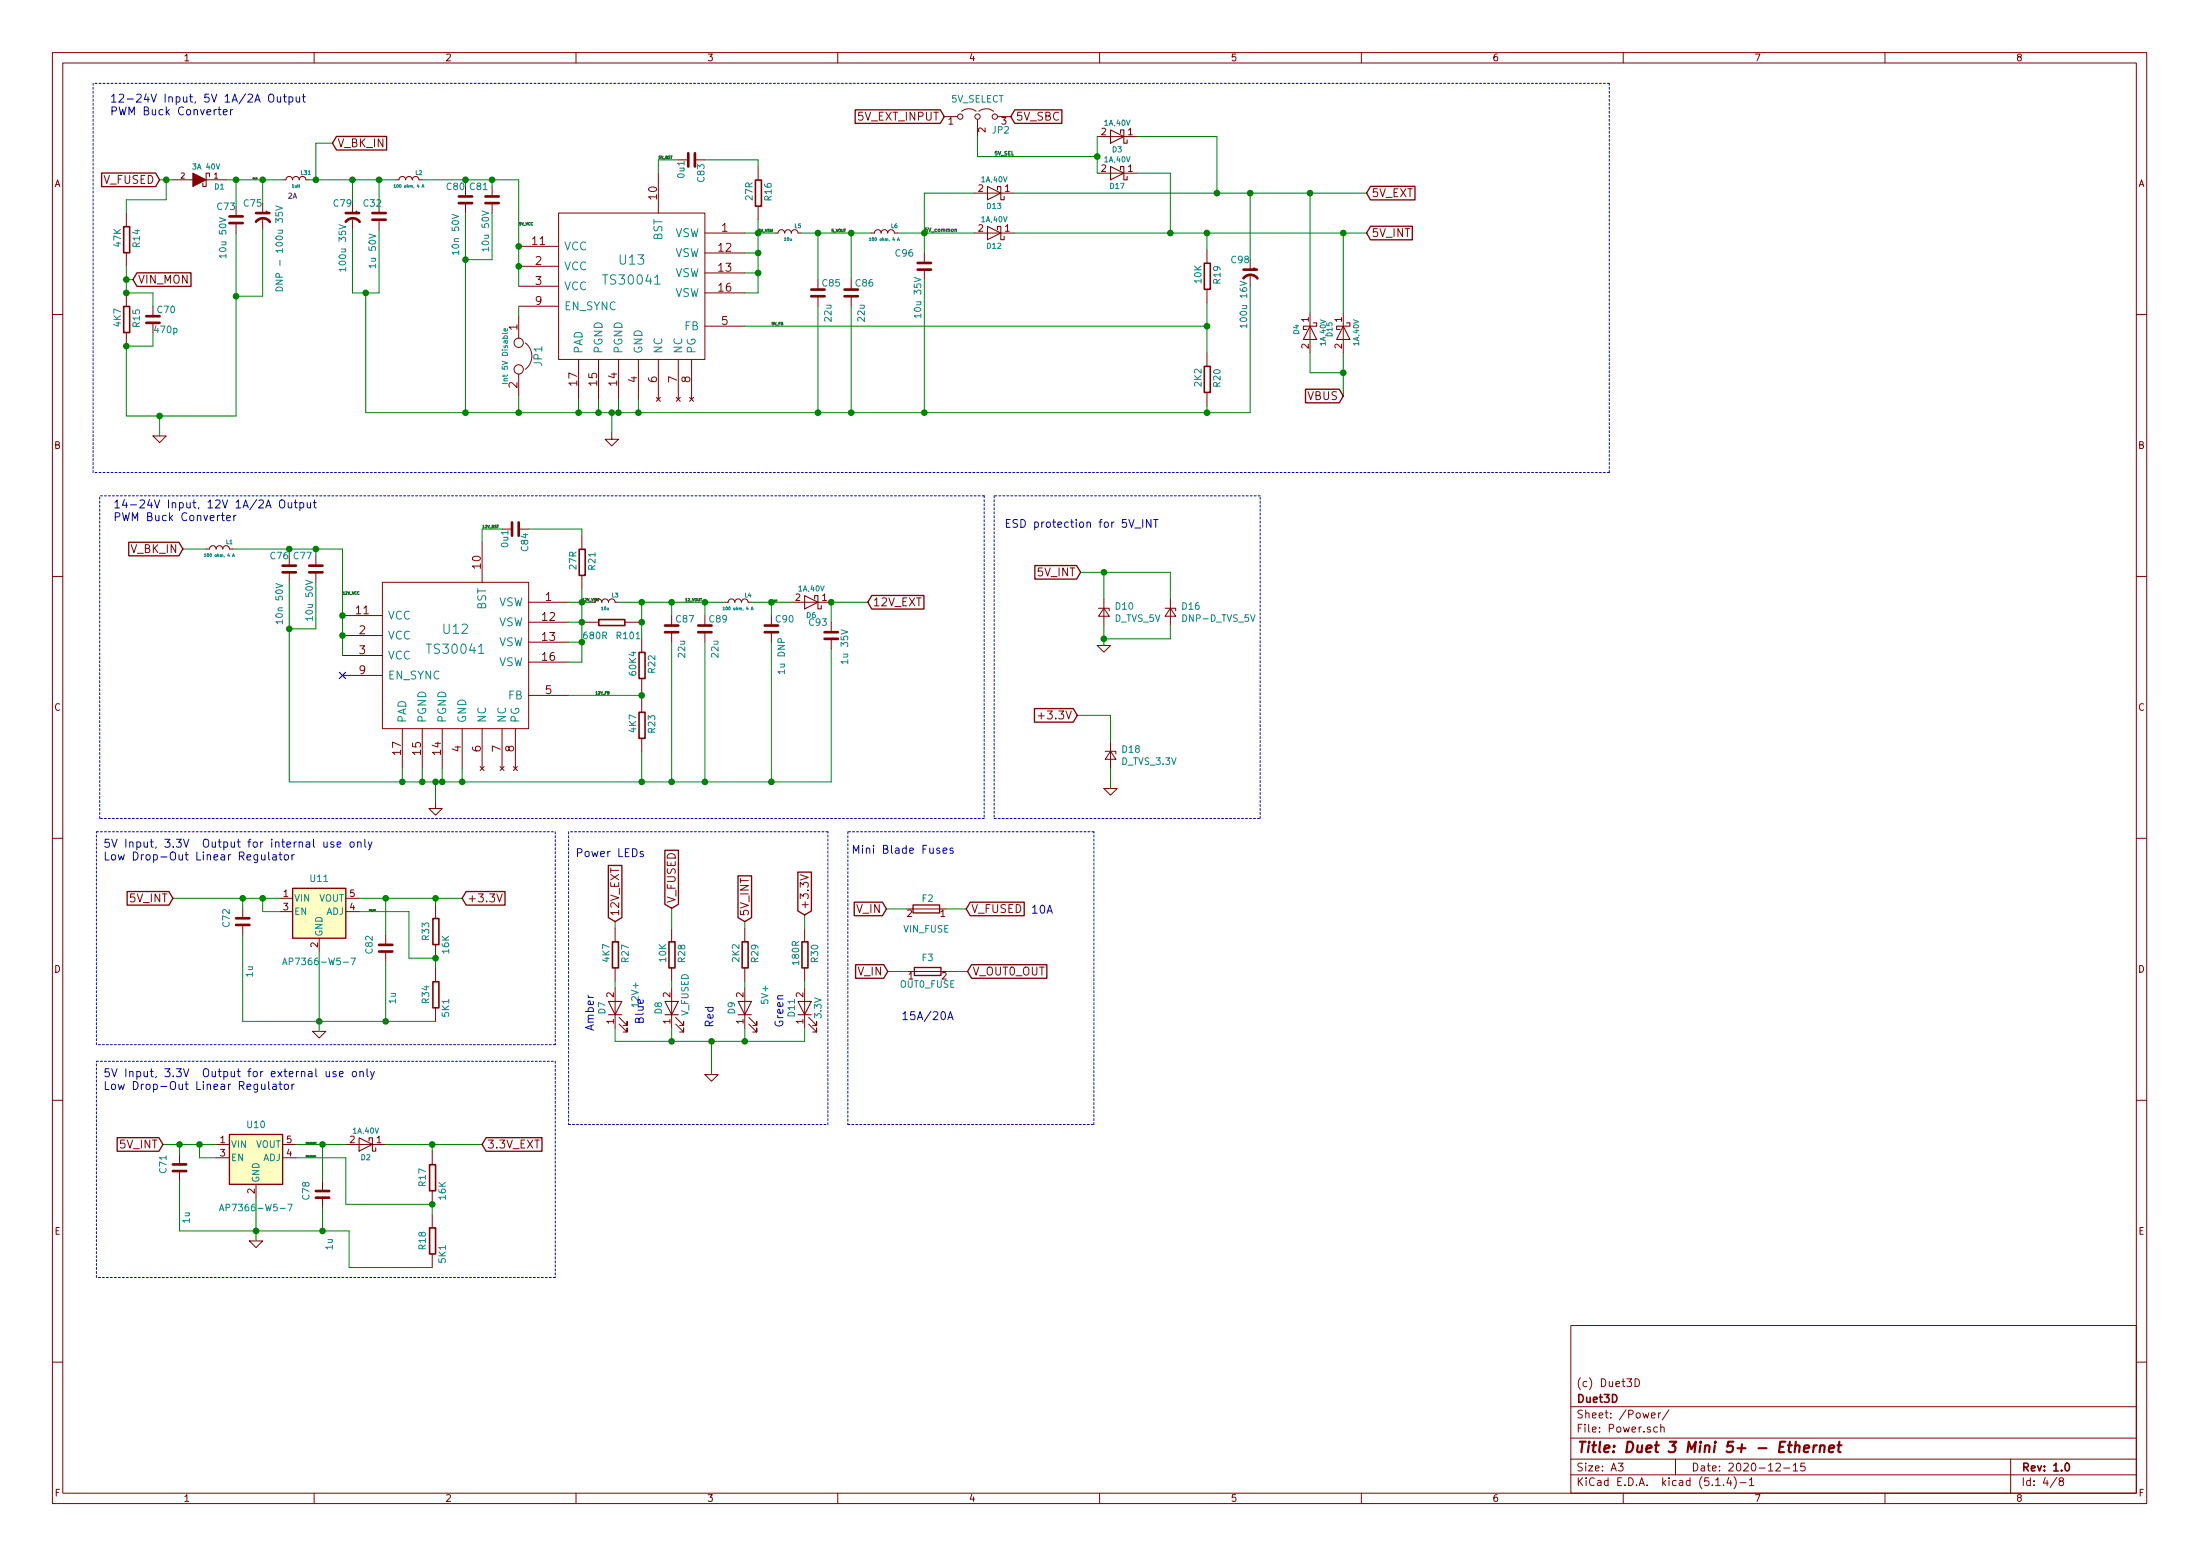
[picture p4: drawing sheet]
<svg xmlns="http://www.w3.org/2000/svg" width="420mm" height="297mm" viewBox="0 0 420 297" stroke-linecap="round" stroke-linejoin="round" font-family="sans-serif">
<g fill="none" stroke="#840000" stroke-width=".19">
<path d="M10 10h400v277h-400zM12 12h396v273.1h-396zM60 10v2M110 10v2M160 10v2M210 10v2M260 10v2M310 10v2M360 10v2M33 34.3h3.8M39.4 34.3h3.8M45.1 39.4v1.9"/>
<path d="M50.2 38.8v1.9M54 34.3h.6a.63 .63 0 0 1 .6-.6 .63 .63 0 0 1 .7 .6 .63 .63 0 0 1 .6-.6 .63 .63 0 0 1 .6 .6 .63 .63 0 0 1 .7-.6 .63 .63 0 0 1 .6 .6h.7M67.3 38.8v1.9M72.4 38.8v1.9M75.6 34.3h.6a.63 .63 0 0 1 .6-.6 .63 .63 0 0 1 .7 .6 .63 .63 0 0 1 .6-.6 .63 .63 0 0 1 .6 .6 .63 .63 0 0 1 .7-.6 .63 .63 0 0 1 .6 .6h.6M88.9 35.6v1.9M88.9 38.8v1.9M94 35.6v1.9M94 38.8v1.9M125.7 33.1v7.6M129.5 30.5h1.9M132.7 30.5h1.9"/>
<path d="M144.8 31.8v2.5M144.8 39.4v2.5M180.3 22.3h2.6M183.6 21.2a2.26 2.26 0 0 1 2.8 0M186.1 36.9h7.6M186.7 22.8v3.3M186.9 21.2a2.26 2.26 0 0 1 2.8 0M190.5 22.3h2.5M209.5 26.1h7.7M209.5 33.1h7.7M24.1 40.7v2.5M24.1 48.3v2.5"/>
<path d="M24.1 55.9v2.6M29.2 58.5v1.9M45.1 42.6v1.9M50.2 41.9v2M67.3 41.9v2M72.4 41.9v2M99.1 47h7.6M99.1 50.8h7.6M99.1 54.6h7.6M99.1 58.5h7.6M106.7 40.7h27.9v27.9h-27.9zM134.6 44.5h7.6"/>
<path d="M134.6 48.3h7.6M134.6 52.1h7.6M134.6 55.9h7.6M148 44.5h.6a.63 .63 0 0 1 .6-.6 .63 .63 0 0 1 .7 .6 .63 .63 0 0 1 .6-.6 .63 .63 0 0 1 .6 .6 .63 .63 0 0 1 .7-.6 .63 .63 0 0 1 .6 .6h.6M156.2 53.4v1.9M156.2 56.6v1.9M162.6 53.4v1.9M162.6 56.6v1.9M166.4 44.5h.6a.63 .63 0 0 1 .6-.6 .63 .63 0 0 1 .7 .6 .63 .63 0 0 1 .6-.6 .63 .63 0 0 1 .6 .6 .63 .63 0 0 1 .7-.6 .63 .63 0 0 1 .6 .6h.6M176.5 48.3v1.9M176.5 51.5v1.9M186.1 44.5h7.6"/>
<path d="M230.5 47.7v2.5M230.5 55.3v2.5M238.8 49.6v1.9M238.8 52.7v1.9M250.2 59.7v7.6M256.5 59.7v7.6M10 60h2M24.1 63.5v2.6M29.2 61.6v1.9M99.1 60.4v4.2M99.1 71.4v4.2M100.3 65.5a3.2 3.2 0 0 1 0 5"/>
<path d="M110.5 68.6v7.6M114.3 68.6v7.6M118.1 68.6v7.6M121.9 68.6v7.6M125.3 75.9l.8 .7M125.7 68.6v7.6M126.1 75.9l-.8 .7M129.2 75.9l.7 .7M129.5 68.6v7.6M129.9 75.9l-.7 .7M131.7 75.9l.8 .7M132.1 68.6v7.6"/>
<path d="M132.5 75.9l-.8 .7M134.6 62.3h7.6M230.5 67.3v2.6M230.5 75v2.5M408 60h2M29.2 83.2h2.5l-1.2 1.3zM116.8 82.6v1.3h1.3l-1.3 1.2-1.2-1.2h1.2M10 110h2M39.4 104.8h.6a.63 .63 0 0 1 .6-.6 .63 .63 0 0 1 .7 .6 .63 .63 0 0 1 .6-.6 .63 .63 0 0 1 .6 .6 .63 .63 0 0 1 .7-.6 .63 .63 0 0 1 .6 .6h.6M55.2 106.1v1.9M55.2 109.3v1.9M60.3 106.1v1.9"/>
<path d="M60.3 109.3v1.9M65.4 117.5h7.6M73 111.2h28v27.9h-28zM92.1 103.5v7.7M95.9 101h1.9M99.1 101h1.9M101 115h7.6M101 118.8h7.6M111.1 102.3v2.5M111.1 109.9v2.5M111.8 118.8h2.5M113.7 115a.63 .63 0 0 1 .6-.7 .63 .63 0 0 1 .6 .7 .63 .63 0 0 1 .7-.7 .63 .63 0 0 1 .6 .7 .63 .63 0 0 1 .6-.7 .63 .63 0 0 1 .7 .7h.6"/>
<path d="M119.4 118.8h2.5M128.3 117.5v1.9M134.6 117.5v1.9M138.4 115h.7a.63 .63 0 0 1 .6-.7 .63 .63 0 0 1 .6 .7 .63 .63 0 0 1 .7-.7 .63 .63 0 0 1 .6 .7 .63 .63 0 0 1 .6-.7 .63 .63 0 0 1 .7 .7h.6M147.3 117.5v1.9M151.1 115h7.6M158.7 118.8v1.9M209.8 116.1h2v.5M210.8 116.1l1 1.5h-2zM210.8 114.3v5.1M222.5 116.1h2v.5M223.5 116.1l1 1.5h-2z"/>
<path d="M223.5 114.3v5.1M408 110h2M65.4 121.3h7.6M65.4 125.1h7.6M65.4 128.9h7.6M76.8 139.1v7.6M80.6 139.1v7.6M84.5 139.1v7.6M88.3 139.1v7.6M92.1 139.1v7.6M95.9 139.1v7.6M98.4 139.1v7.6"/>
<path d="M101 122.6h7.6M101 126.4h7.6M101 132.8h7.6M122.6 122v2.5M122.6 129.6v2.5M122.6 133.4v2.5M128.3 120.7v1.9M134.6 120.7v1.9M147.3 120.7v1.9M158.7 122v1.9M198.3 136.7h1.1M209.5 123.2h2.6l-1.3 1.3z"/>
<path d="M83.2 153.1v1.2h1.3l-1.3 1.3-1.3-1.3h1.3M91.7 146.3l.8 .8M92.5 146.3l-.8 .8M95.5 146.3l.8 .8M96.3 146.3l-.8 .8M98 146.3l.8 .8M98.8 146.3l-.8 .8M122.6 141v2.5M210.8 150.5h2.6l-1.3 1.3zM211.1 143.4h2v.5M212.1 143.4l1 1.5h-2zM212.1 141.6v5.1"/>
<path d="M10 160h2M46.4 173.4v1.9M46.4 176.6v1.9M53.3 171.5h2.6M53.3 174h2.6M61 179.1v2.5M66 171.5h2.6M66 174h2.6M73.7 178.5v1.9M83.2 172.8v2.5M94.9 170.6l.5 1.6 .5-1.6M117.5 177.2v2.5"/>
<path d="M128.3 177.2v2.5M142.2 177.2v2.5M152.8 167l1.6 .5-1.6 .5M153.7 177.2v2.5M174.4 173.5h5.1M408 160h2M59.7 196.9h2.5l-1.2 1.3zM73.7 181.6v2M83.2 180.4v2.5M83.2 184.8v2.6M83.2 192.4v2.6M117.5 184.8v2.6"/>
<path d="M117.5 188.6v7.7M118.2 195.5l1.6 1.5v-.7v.7h-.8M118.2 194.2l1.6 1.5v-.7v.7h-.8M128.3 184.8v2.6M128.3 188.6v7.7M129 195.5l1.6 1.5v-.7v.7h-.8M129 194.2l1.6 1.5v-.7v.7h-.8M142.2 184.8v2.6M142.2 188.6v7.7M143 195.5l1.5 1.5v-.7v.7h-.7M143 194.2l1.5 1.5v-.7v.7h-.7M153.7 184.8v2.6"/>
<path d="M153.7 188.6v7.7M154.4 195.5l1.6 1.5v-.7v.7h-.8M154.4 194.2l1.6 1.5v-.7v.7h-.8M174.6 185.5h5.1M10 210h2M41.3 218.5h2.5M54 218.5h2.5M66 218.5h7.7M82.5 219.7v2.6M134.6 205.1h2.6l-1.3 1.3zM408 210h2M34.3 220.4v1.9"/>
<path d="M34.3 223.6v1.9M41.3 221h2.5M47.6 236.9h2.6l-1.3 1.3zM48.9 226.1v2.5M54 221h2.5M61.6 225.5v1.9M61.6 228.6v1.9M82.5 227.4v2.5M82.5 231.8v2.6M82.5 239.4v2.6M300 253h108v32.1h-108zM10 260h2"/>
<path d="M300 278.5h108M300 274.5h108M300 268.5h108M309 279.3h1l-.5 .6 .4 .1v.7l-.2 .1-.7-.1M312.3 263.2a.75 .75 0 0 1 .8 .8 .75 .75 0 0 1-.8 .7zM315.4 270.2l.7-.1v-.3l-.5-.1-.2 .2 .1 .7h.6M316.5 272.5l-.4-.1-.3 .3 .1 .6 .2 .1 .4-.1M316.8 269.7v1M317.2 272.5a.37 .37 0 0 1 .6 .1v.8M317.2 269.7l-.4 .1v.2M317.2 271.9v1.5M318.7 269.1l-1.2 2"/>
<path d="M320 278.5v3M339.2 279.5l.6-.2 .2 .4-.9 1.1h.9M342.5 279.7l.4-.4v1.5M344.7 279.3h-.7l-.1 .7 .2-.1h.5l.2 .3-.1 .5-.3 .1-.5-.1M384 278.5v6.6M408 260h2M60 285.1v1.9M110 285.1v1.9M160 285.1v1.9M210 285.1v1.9M260 285.1v1.9M300 281.5h108"/>
<path d="M310 285.1v1.9M327.7 283.6h.8M329.2 283.5v.1M330.2 282l-.4 1.1h.9M330.5 282.6v1M331.2 281.9a1.71 1.71 0 0 1 0 2.3M332.3 283h1.2M334.1 282.5l.4-.4v1.5M334.1 283.6h.8M340.7 280.2h1.1M342.5 280.8h.8M360 285.1v1.9"/>
<path d="M392.8 282l-1.3 2M393.5 282.7l-.3-.3 .3-.3h.3l.3 .3-.1 .2-.6 .2-.2 .2 .1 .5 .2 .1h.3l.3-.3v-.3l-.3-.3"/>
<circle cx="183.4" cy="22.3" r=".51"/>
<circle cx="186.7" cy="22.3" r=".51"/>
<circle cx="190" cy="22.3" r=".51"/>
<circle cx="99.1" cy="65.4" r=".89"/>
<circle cx="99.1" cy="70.5" r=".89"/>
</g>
<g fill="none" stroke="#840000" stroke-width=".3">
<path d="M144.3 34.4h1.1v5h-1.1zM23.6 43.3h1.2v4.9h-1.2zM23.6 58.5h1.2v5h-1.2zM230 50.3h1.1v4.9h-1.1zM230 69.9h1.1v5h-1.1zM110.6 104.9h1.2v4.9h-1.2zM114.4 118.3h4.9v1.1h-4.9zM122 124.5h1.2v5h-1.2zM122 136h1.2v5h-1.2zM82.7 175.3h1.1v5h-1.1zM117 179.8h1.1v5h-1.1zM127.8 179.8h1.1v5h-1.1z"/>
<path d="M141.7 179.8h1.2v5h-1.2zM153.2 179.8h1.1v5h-1.1zM82.7 187.4h1.1v5h-1.1zM82 222.3h1.2v5h-1.2zM82 234.4h1.2v5h-1.2zM394.5 279.5l.2-.2a.81 .81 0 0 1 .6 .6 .81 .81 0 0 1-.3 .8l-.1 .1a.79 .79 0 0 1-.4-1.3z"/>
</g>
<path d="M342.9 276.1l.3-.2 .4 .1v1.2M343 275.2l-.3 2M344.5 276.6l1-.2v-.4l-.6-.1-.3 .3v.9l.1 .1 .6-.1M346.4 275.9l-.1 1.3M347 275.9l-.4 .1-.2 .3M347.6 276.1l.4-.2 .4 .1v1.2M347.7 275.9l-.2 1.3M349.3 276.6l1-.2-.1-.4-.5-.1-.3 .3-.1 .9 .2 .1 .6-.1M350.9 275.9h.8M351.3 275.2l-.2 1.7 .1 .2 .3 .1" fill="none" stroke="#840000" stroke-width=".41"/>
<g fill="none" stroke="#840000" stroke-width=".51">
<path d="M87.6 38.8h2.6M87.6 37.5h2.6M92.7 38.8h2.5M92.7 37.5h2.5M131.4 29.2v2.6M132.7 29.2v2.6M43.8 42.6h2.6M43.8 41.3h2.6M48.9 42.3a1.63 1.63 0 0 1 2.6 .1M48.9 40.7h2.5M66 42.3a1.63 1.63 0 0 1 2.7 .1M66 40.7h2.6"/>
<path d="M71.1 40.7h2.6M71.1 41.9h2.6M154.9 56.6h2.6M154.9 55.3h2.6M161.3 56.6h2.5M161.3 55.3h2.5M175.3 51.5h2.5M175.3 50.2h2.5M237.5 53.1a1.63 1.63 0 0 1 2.6 0M237.5 51.5h2.5M27.9 61.6h2.6M27.9 60.4h2.6"/>
<path d="M97.8 99.7v2.6M99.1 99.7v2.6M54 109.3h2.5M54 108h2.5M59.1 109.3h2.5M59.1 108h2.5M127 119.4h2.5M133.3 119.4h2.6M146 119.4h2.6M127 120.7h2.5M133.3 120.7h2.6M146 120.7h2.6"/>
<path d="M157.5 120.7h2.5M157.5 122h2.5M45.1 176.6h2.5M45.1 175.3h2.5M72.4 181.6h2.5M72.4 180.4h2.5M33 223.6h2.6M33 222.3h2.6M60.3 228.6h2.6M60.3 227.4h2.6"/>
</g>
<g fill="#ffffc2" stroke="#ffffc2" stroke-width=".19">
<path d="M55.9 169.6h10.1v9.5h-10.1z"/>
<path d="M43.8 216.6h10.2v9.5h-10.2z"/>
</g>
<g fill="none" stroke="#840000" stroke-width=".25">
<path d="M19.4 33h10.3l.8 1.3-.8 1.3h-10.3zM64.3 26h9.5v2.6h-9.5l-.8-1.3zM163.3 21h16.3l.7 1.3-.7 1.3h-16.3zM193.8 21h9v2.6h-9l-.8-1.3zM261.7 35.6h8.5v2.6h-8.5l-.7-1.3zM26.2 52.1h10.3v2.6h-10.3l-.8-1.3zM261.7 43.2h8v2.6h-8l-.7-1.3zM249.3 74.3h6.5l.7 1.3-.7 1.3h-6.5zM24.6 103.5h9.6l.7 1.3-.7 1.3h-9.6zM166.5 113.7h10v2.6h-10l-.8-1.3zM197.6 108h8l.8 1.3-.8 1.3h-8zM197.6 135.3h7.4l.7 1.3-.7 1.3h-7.4z"/>
<path d="M24.3 170.2h8l.7 1.3-.7 1.3h-8zM55.9 169.6h10.1v9.5h-10.1zM89 170.2h7.4v2.6h-7.4l-.7-1.3zM116.2 165.2h2.6v10l-1.3 .7-1.3-.7zM127 162.3h2.6v10.3l-1.3 .8-1.3-.8zM140.9 167.2h2.6v8l-1.3 .7-1.3-.7zM152.4 166.5h2.6v7.4l-1.3 .8-1.3-.8zM163.1 172.2h5.4l.8 1.3-.8 1.3h-5.4zM174.4 172.8h5.1v1.5h-5.1zM185.3 172.2h10.3v2.6h-10.3l-.8-1.3zM163.4 184.2h5.4l.7 1.3-.7 1.3h-5.4zM174.6 184.7h5.1v1.5h-5.1z"/>
<path d="M185.5 184.2h14.4v2.6h-14.4l-.7-1.3zM22.4 217.2h8l.7 1.3-.7 1.3h-8zM43.8 216.6h10.2v9.5h-10.2zM92.8 217.2h10.7v2.6h-10.7l-.7-1.3z"/>
</g>
<g fill="none" stroke="#008484" stroke-width=".19">
<path d="M52.7 39.3l1.2 .4-1.2 .4M75.2 35.4l.2-.2v.6M75.2 35.8h.3M80.6 35.8l.2-.6 .2 .6M80.6 35.6h.3M41.9 41.5l1.3 .5-1.3 .4M52.7 53.5h1.2l-1.2 .7h1.2M52.9 54.9a.67 .67 0 0 1 .7-.1 .67 .67 0 0 1 .3 .7h-1.2zM64.7 42.9l1.3 .4-1.3 .4M66 51.4h-1.3l.4 .4M66 51.1v.7M86.3 40.9l1.3 .4-1.3 .4"/>
<path d="M92 40.3l1.3 .4-1.3 .4M125 54.2h1.1M166 45.6l.2-.2v.5M166 45.9h.3M171.4 45.9l.2-.5 .2 .5M171.4 45.8h.3M174.6 53l1.3 .4-1.3 .4M236.8 53.7l1.3 .4-1.3 .4M95.9 73.2h1M96.9 62.7v.3l-.1 .2-.5-.1v-.4h.2l.1 .5M238.1 62.2h-1.3l.4 .4M238.1 61.9v.7"/>
<path d="M39 105.9l.2-.2v.6M39 106.3h.3M44.4 106.3l.2-.6 .2 .6M44.4 106.1h.3M52.7 111.4l1.2 .4-1.2 .4M58.4 110.8l1.3 .4-1.3 .4M138.1 116l.2-.1v.5M138.1 116.4h.3M143.5 116.4l.1-.5 .2 .5M143.5 116.3h.3M91.4 124.7h1M54 184.2l.4-1.3 .4 1.3"/>
<path d="M54.1 183.8h.6M67 182.9h.9l-.6 1.3M41.9 231.2l.4-1.3 .4 1.3M42 230.8h.6M55 229.9h.8l-.5 1.3"/>
</g>
<g fill="none" stroke="#840000" stroke-width=".2">
<path d="M40 33.7v-.6h-.6v2.5h-.7v-.6M188.6 35.6l2.5 1.3-2.5 1.2zM190.5 36.2v-.6h.6v2.5h.7v-.6M212.1 24.8l2.5 1.3-2.5 1.2zM212.1 31.8l2.5 1.3-2.5 1.2zM214 25.4v-.6h.6v2.5h.7v-.6M214 32.4v-.6h.6v2.5h.7v-.6M188.6 43.2l2.5 1.3-2.5 1.3zM190.5 43.9v-.7h.6v2.6h.7v-.7M250.2 62.3l1.3 2.5h-2.6zM250.8 61.6h.7v.7h-2.6v.6h.7M256.5 62.3l1.3 2.5h-2.5z"/>
<path d="M257.2 61.6h.6v.7h-2.5v.6h.6M153.7 113.7l2.5 1.3-2.5 1.2zM155.6 114.3v-.6h.6v2.5h.6v-.6M116.2 191.2h2.5l-1.2 2.5zM116.2 193.7h2.5M127 191.2h2.5l-1.2 2.5zM127 193.7h2.5M141 191.2h2.5l-1.3 2.5zM141 193.7h2.5M152.4 191.2h2.5l-1.2 2.5zM152.4 193.7h2.5M68.6 217.2l2.5 1.3-2.5 1.2z"/>
<path d="M70.5 217.8v-.6h.6v2.5h.7v-.6"/>
</g>
<path d="M36.8 33.1l2.6 1.2-2.6 1.3z" fill="#840000" stroke="#840000" stroke-width=".19"/>
<g fill="none" stroke="#0000c2" stroke-width=".19" stroke-dasharray=".4 .4">
<path d="M307.3 15.9h-289.5M307.3 15.9v74.3M17.8 90.2v-74.3M188 94.7v61.5M188 94.7h-169M189.9 94.7v61.5M240.7 94.7h-50.8M307.3 90.2h-289.5M18.4 158.8h87.6M19 156.2v-61.5M106 158.8v40.6M108.6 158.8v55.9"/>
<path d="M158.1 158.8h-49.5M161.9 158.8v55.9M188 156.2h-169M189.9 156.2h50.8M208.9 158.8h-47M240.7 156.2v-61.5M18.4 199.4v-40.6M106 199.4h-87.6M18.4 202.6h87.6M106 202.6v41.3M108.6 214.7h49.5M158.1 214.7v-55.9"/>
<path d="M161.9 214.7h47M208.9 214.7v-55.9M18.4 243.9v-41.3M106 243.9h-87.6"/>
</g>
<g fill="none" stroke="#008400" stroke-width=".19">
<path d="M30.5 34.3h2.5M31.7 34.3v3.8h-7.6v2.6M43.2 34.3h10.8M45.1 34.3v5.1M50.2 34.3v4.5M59.1 34.3h16.5M63.5 27.3h-3.2v7M67.3 34.3v4.5M72.4 34.3v4.5M80.6 34.3h18.5v20.3M88.9 34.3v1.3M94 34.3v1.3"/>
<path d="M129.5 30.5h-3.8v2.6M134.6 30.5h10.2v1.3M186.1 36.9h-9.6v11.4M186.7 26.1v3.8h22.8M193.7 36.9h67.3M209.5 26.1v7M217.2 33.1h6.3v11.4M217.2 26.1h15.2v10.8M238.8 36.9v12.7M250.2 36.9v22.8M24.1 50.8v5.1h5.1v2.6M24.1 53.4h1.3"/>
<path d="M45.1 44.5v34.9h-21v-13.3h5.1v-2.6M50.2 43.9v12.7h-5.1M67.3 43.9v12h5.1v-12M88.9 40.7v38.1M94 40.7v8.9h-5.1M99.1 58.5v1.9M142.2 44.5h5.8M142.2 48.3h2.6M142.2 52.1h2.6M144.8 41.9v14h-2.6M153 44.5h13.4M156.2 44.5v8.9"/>
<path d="M156.2 58.5v20.3M162.6 44.5v8.9M162.6 58.5v20.3M171.4 44.5h14.7M176.5 53.4v25.4M193.7 44.5h67.3M230.5 44.5v3.2M230.5 57.8v9.5M238.8 54.6v24.2h-169v-22.9M256.5 44.5v15.2M30.5 79.4v3.8M99.1 75.6v3.2"/>
<path d="M110.5 76.2v2.6M114.3 76.2v2.6M116.8 78.8v3.8M118.1 76.2v2.6M121.9 76.2v2.6M142.2 62.3h88.3M230.5 77.5v1.3M250.2 67.3v3.9h6.3M256.5 67.3v8.3M34.9 104.8h4.5M44.4 104.8h21v20.3M55.2 111.2v38.1h103.5v-25.4"/>
<path d="M55.2 104.8v1.3M60.3 104.8v1.3M60.3 111.2v8.9h-5.1M95.9 101h-3.8v2.5M101 101h10.1v1.3M108.6 115h4.4M108.6 118.8h3.2M111.1 112.4v14h-2.5M118.1 115h20.3M121.9 118.8h.7M122.6 115v7M128.3 115v2.5"/>
<path d="M134.6 115v2.5M143.5 115h7.6M147.3 115v2.5M165.7 115h-7v3.8M206.4 109.3h17.1v5M210.8 109.3v5M210.8 119.4v3.8M223.5 119.4v2.6h-12.7M108.6 132.8h14M108.6 122.6h2.5M122.6 132.1v1.3M128.3 122.6v26.7"/>
<path d="M134.6 122.6v26.7M147.3 122.6v26.7M205.7 136.6h6.4v5M76.8 146.7v2.6M80.6 146.7v2.6M83.2 149.3v3.8M84.5 146.7v2.6M88.3 146.7v2.6M122.6 143.5v5.8M212.1 146.7v3.8M33 171.5h20.3M46.4 178.5v16.5h36.8"/>
<path d="M46.4 171.5v1.9M50.2 171.5v2.5h3.1M68.6 171.5h19.7M68.6 174h9.5v8.9h5.1v1.9M73.7 171.5v7M83.2 171.5v1.3M117.5 175.9v1.3M128.3 173.4v3.8M142.2 175.9v1.3M153.7 174.7v2.5M169.3 173.5h3.8M180.7 173.5h3.8"/>
<path d="M61 181.6v15.3M73.7 183.6v11.4M117.5 196.3v2.5h36.2v-2.5M117.5 187.4v1.2M128.3 187.4v1.2M128.3 196.3v2.5M135.9 198.8v6.3M142.2 187.4v1.2M142.2 196.3v2.5M153.7 187.4v1.2M169.5 185.5h3.9M181 185.5h3.8"/>
<path d="M31.1 218.5h10.2M34.3 218.5v1.9M38.1 218.5v2.5h3.2M56.5 218.5h9.5M61.6 218.5v7M73.7 218.5h18.4M82.5 218.5v1.2M34.3 225.5v9.5h32.4v7h15.8M48.9 228.6v8.3M56.5 221h9.5v8.9h16.5v1.9M61.6 230.5v4.5"/>
</g>
<path d="M49 34h.1M49 33.9l.1 .2M182.4 43.8h.3v.4" fill="none" stroke="#000" stroke-width=".19"/>
<g fill="none" stroke="#0000c2" stroke-width=".19">
<path d="M51.4 18.2l.1-.2a.52 .52 0 0 1 .7 .2 1.04 1.04 0 0 1-.3 1.3l-.4-.1a1.23 1.23 0 0 1-.1-1.2zM53 18.5v.9l.4 .1 .2-.2M53.6 18.5v1M54.1 18.5h.6M54.3 18v1.3l.4 .2M55.2 18.6l.4-.1 .3 .3v.4l-.1 .2h-.6M55.2 18.5v1.5M56.6 18.5v.9l.4 .1 .2-.2M57.2 18.5v1M57.7 18.5h.6M58 18v1.3l.3 .2M41.6 20.9h.6"/>
<path d="M41.9 20.4v1.3v.2h.3M42.6 21.4l.8-.1-.1-.3-.4-.1-.3 .2 .1 .8h.6M44 20.9v1M44.4 20.9l-.4 .3M42.3 98.4h.5M42.5 97.9v1.3v.1l.3 .1M43.3 98.9l.7-.2-.1-.2-.4-.1-.2 .2 .1 .7h.5M44.7 98.4v1M45.1 98.4l-.4 .3M53.4 95.6a.53 .53 0 0 1 .9 0 1.04 1.04 0 0 1-.3 1.4 .53 .53 0 0 1-.6-.5zM55 95.9l.1 1 .4 .1 .2-.2M55.7 95.9v1.1"/>
<path d="M56.2 95.9h.6M56.4 95.4v1.3l.4 .3M57.3 96l.4-.1 .3 .3v.5l-.1 .2h-.6M57.3 95.9v1.6M58.7 95.9v1l.4 .1 .2-.2M59.3 95.9v1.1M59.8 95.9h.6M60 95.4v1.3l.4 .3M218.2 99.2v1.5M219.8 99.2v1.5l-.9-1.5v1.5M220.3 99.2h.9M220.7 99.2v1.5"/>
<path d="M216.7 100.8h1.2M49.9 163.2v.7a.37 .37 0 0 0 .3 .3 .37 .37 0 0 0 .4-.2M50.6 163.2v1M51.3 162.6v1.3l.2 .3M52.1 163.2h.6l.1 1M52.8 163.5l-.6 .1a.31 .31 0 0 0-.2 .3 .31 .31 0 0 0 .2 .3l.6-.1M53.3 163.2h.5M53.5 162.6v1.3l.3 .3M54.4 163.3l.2-.1 .4 .1 .1 .6-.2 .2-.3 .1-.2-.2zM55.8 163.2v1M56.2 163.2h-.3l-.1 .2M61.8 160.7l.1 1h.4l.2-.1"/>
<path d="M62.5 160.7v1M63.7 160.8a.37 .37 0 0 0-.6 .1l.1 .2 .6 .3-.2 .3h-.5M64.4 161.2l.7-.1-.1-.3-.4-.1-.2 .2v.8h.6M66.9 160.8l.5-.1 .2 .3v.4l-.2 .3h-.4l-.1-.3zM68.3 160.8l.2-.1 .4 .1 .1 .9M68.3 160.7v1M69.7 160.2v1.3l.2 .2M70.3 160.7l.4 1M71 160.7l-.5 1.4-.2 .1M122.8 162.6a.37 .37 0 0 0-.5 .1v.3l.6 .2-.2 .3h-.4M179.5 162l-.4-.1-.2 .2v.2l.6 .2v.3h-.6M180.1 162.4l.7-.2v-.2l-.5-.1-.2 .2 .1 .7h.6"/>
<path d="M182 162l-.4-.1-.2 .2 .1 .2 .5 .2v.3h-.6M181 194.7l.5-1.6 .5 1.6M181.2 194.2h.7M49.9 207v.8a.37 .37 0 0 0 .3 .2 .37 .37 0 0 0 .4-.2M50.6 207v1M51.3 206.5v1.3l.2 .2M52.1 207h.6l.1 1M52.8 207.3l-.6 .1a.31 .31 0 0 0-.2 .3 .31 .31 0 0 0 .2 .3l.6-.1M53.3 207h.5M53.5 206.5v1.3l.3 .2M54.4 207.1l.2-.1 .4 .1 .1 .6-.2 .2-.3 .1-.2-.2zM55.8 207v1"/>
<path d="M56.2 207h-.3l-.1 .2M62.3 204.5l.1 1h.3l.2-.1M62.9 204.5v1M64.2 204.6a.37 .37 0 0 0-.6 .1l.1 .3 .5 .2-.2 .3h-.4M64.8 205l.7-.1v-.3l-.5-.1-.2 .2 .1 .8h.6M67.4 204.7l.2-.2 .4 .2 .1 .5-.2 .3h-.3l-.2-.1zM68.7 204.7l.1-.1a.37 .37 0 0 1 .6 .1v.8M68.7 204.5v1M70.1 204v1.3l.2 .2M70.8 204.5l.3 1M71.5 204.5l-.5 1.4-.2 .2"/>
</g>
<g fill="#008400" stroke="#008400" stroke-width=".25">
<circle cx="38.1" cy="218.5" r=".51"/>
<circle cx="48.9" cy="235" r=".51"/>
<circle cx="88.9" cy="78.8" r=".51"/>
<circle cx="34.3" cy="218.5" r=".51"/>
<circle cx="61.6" cy="218.5" r=".51"/>
<circle cx="122.6" cy="118.8" r=".51"/>
<circle cx="82.6" cy="218.5" r=".51"/>
<circle cx="82.6" cy="229.9" r=".51"/>
<circle cx="61.6" cy="235" r=".51"/>
<circle cx="230.5" cy="78.8" r=".51"/>
<circle cx="24.1" cy="66.1" r=".51"/>
<circle cx="210.8" cy="122" r=".51"/>
<circle cx="210.8" cy="109.3" r=".51"/>
<circle cx="209.5" cy="29.9" r=".51"/>
<circle cx="238.8" cy="36.9" r=".51"/>
<circle cx="256.5" cy="44.5" r=".51"/>
<circle cx="230.5" cy="44.5" r=".51"/>
<circle cx="69.9" cy="55.9" r=".51"/>
<circle cx="135.9" cy="198.8" r=".51"/>
<circle cx="50.2" cy="34.3" r=".51"/>
<circle cx="31.7" cy="34.3" r=".51"/>
<circle cx="72.4" cy="34.3" r=".51"/>
<circle cx="45.1" cy="34.3" r=".51"/>
<circle cx="30.5" cy="79.4" r=".51"/>
<circle cx="223.5" cy="44.5" r=".51"/>
<circle cx="24.1" cy="53.4" r=".51"/>
<circle cx="24.1" cy="55.9" r=".51"/>
<circle cx="88.3" cy="149.3" r=".51"/>
<circle cx="176.5" cy="44.5" r=".51"/>
<circle cx="60.3" cy="34.3" r=".51"/>
<circle cx="45.1" cy="56.6" r=".51"/>
<circle cx="67.3" cy="34.3" r=".51"/>
<circle cx="147.3" cy="115" r=".51"/>
<circle cx="147.3" cy="149.3" r=".51"/>
<circle cx="99.1" cy="47" r=".51"/>
<circle cx="144.8" cy="52.1" r=".51"/>
<circle cx="144.8" cy="44.5" r=".51"/>
<circle cx="156.2" cy="44.5" r=".51"/>
<circle cx="162.6" cy="44.5" r=".51"/>
<circle cx="156.2" cy="78.8" r=".51"/>
<circle cx="121.9" cy="78.8" r=".51"/>
<circle cx="118.1" cy="78.8" r=".51"/>
<circle cx="114.3" cy="78.8" r=".51"/>
<circle cx="110.5" cy="78.8" r=".51"/>
<circle cx="116.8" cy="78.8" r=".51"/>
<circle cx="88.9" cy="34.3" r=".51"/>
<circle cx="88.9" cy="49.6" r=".51"/>
<circle cx="99.1" cy="50.8" r=".51"/>
<circle cx="144.8" cy="48.3" r=".51"/>
<circle cx="94" cy="34.3" r=".51"/>
<circle cx="99.1" cy="78.8" r=".51"/>
<circle cx="176.5" cy="78.8" r=".51"/>
<circle cx="162.6" cy="78.8" r=".51"/>
<circle cx="230.5" cy="62.3" r=".51"/>
<circle cx="50.2" cy="171.5" r=".51"/>
<circle cx="61" cy="195" r=".51"/>
<circle cx="73.7" cy="171.5" r=".51"/>
<circle cx="83.2" cy="182.9" r=".51"/>
<circle cx="73.7" cy="195" r=".51"/>
<circle cx="46.4" cy="171.5" r=".51"/>
<circle cx="232.4" cy="36.9" r=".51"/>
<circle cx="55.2" cy="104.8" r=".51"/>
<circle cx="111.1" cy="122.6" r=".51"/>
<circle cx="111.1" cy="115" r=".51"/>
<circle cx="128.3" cy="115" r=".51"/>
<circle cx="134.6" cy="115" r=".51"/>
<circle cx="128.3" cy="149.3" r=".51"/>
<circle cx="134.6" cy="149.3" r=".51"/>
<circle cx="83.2" cy="171.5" r=".51"/>
<circle cx="84.5" cy="149.3" r=".51"/>
<circle cx="80.6" cy="149.3" r=".51"/>
<circle cx="76.8" cy="149.3" r=".51"/>
<circle cx="83.2" cy="149.3" r=".51"/>
<circle cx="250.2" cy="36.9" r=".51"/>
<circle cx="111.1" cy="118.8" r=".51"/>
<circle cx="55.2" cy="120.1" r=".51"/>
<circle cx="122.6" cy="132.8" r=".51"/>
<circle cx="122.6" cy="115" r=".51"/>
<circle cx="122.6" cy="149.3" r=".51"/>
<circle cx="142.2" cy="198.8" r=".51"/>
<circle cx="128.3" cy="198.8" r=".51"/>
<circle cx="65.4" cy="121.3" r=".51"/>
<circle cx="65.4" cy="117.5" r=".51"/>
<circle cx="60.3" cy="104.8" r=".51"/>
<circle cx="158.8" cy="115" r=".51"/>
<circle cx="256.5" cy="71.2" r=".51"/>
</g>
<path d="M64.8 128.3l1.2 1.3M66 128.3l-1.2 1.3" fill="none" stroke="#000084" stroke-width=".19"/>
<text font-size="2.8" fill="#840000" x="301" y="277.3">Title: Duet 3 Mini 5+ - Ethernet</text>
<g font-size="2.5" fill="#008484">
<text x="118.4" y="50.5">U13</text>
<text x="115.6" y="54.3">TS30041</text>
<text x="82" y="124.8">TS30041</text>
<text x="84.7" y="121">U12</text>
</g>
<g font-size="2.1" fill="#0000c2">
<text x="21" y="19.6">12-24V Input, 5V 1A/2A Output</text>
<text x="21" y="22">PWM Buck Converter</text>
<text x="21.6" y="97">14-24V Input, 12V 1A/2A Output</text>
<text x="21.6" y="99.5">PWM Buck Converter</text>
<text x="191.8" y="100.7">ESD protection for 5V_INT</text>
<text x="19.7" y="161.8">5V Input, 3.3V Output for internal use only</text>
<text x="19.7" y="164.2">Low Drop-Out Linear Regulator</text>
<text x="109.9" y="163.6">Power LEDs</text>
<text x="162.6" y="163">Mini Blade Fuses</text>
<text x="196.8" y="174.4">10A</text>
<text x="113.4" y="196.9" transform="rotate(-90 113.4 196.9)">Amber</text>
<text x="122.9" y="195.6" transform="rotate(-90 122.9 195.6)">Blue</text>
<text x="136.3" y="196.3" transform="rotate(-90 136.3 196.3)">Red</text>
<text x="149.6" y="196.3" transform="rotate(-90 149.6 196.3)">Green</text>
<text x="172.1" y="194.7">15A/20A</text>
<text x="19.7" y="205.6">5V Input, 3.3V Output for external use only</text>
<text x="19.7" y="208.1">Low Drop-Out Linear Regulator</text>
</g>
<g font-size="2.1" fill="#840000">
<text x="164" y="23">5V_EXT_INPUT</text>
<text x="194" y="23">5V_SBC</text>
<text x="64.4" y="28.1">V_BK_IN</text>
<text x="19.8" y="35.1">V_FUSED</text>
<text x="125.5" y="38" transform="rotate(-90 125.5 38)">10</text>
<text x="261.9" y="37.6">5V_EXT</text>
<text x="101.7" y="46.8">11</text>
<text x="137.8" y="44.2">1</text>
<text x="261.9" y="45.2">5V_INT</text>
<text x="102.3" y="50.6">2</text>
<text x="137.3" y="48">12</text>
<text x="137.3" y="51.9">13</text>
<text x="26.3" y="54.1">VIN_MON</text>
<text x="102.3" y="54.4">3</text>
<text x="102.3" y="58.2">9</text>
<text x="137.3" y="55.7">16</text>
<text x="98.8" y="63" transform="rotate(-90 98.8 63)">1</text>
<text x="137.8" y="62">5</text>
<text x="98.8" y="74.1" transform="rotate(-90 98.8 74.1)">2</text>
<text x="110.2" y="73.6" transform="rotate(-90 110.2 73.6)">17</text>
<text x="114" y="73.6" transform="rotate(-90 114 73.6)">15</text>
<text x="117.9" y="73.6" transform="rotate(-90 117.9 73.6)">14</text>
<text x="121.7" y="73" transform="rotate(-90 121.7 73)">4</text>
<text x="125.5" y="73" transform="rotate(-90 125.5 73)">6</text>
<text x="129.3" y="73" transform="rotate(-90 129.3 73)">7</text>
<text x="131.8" y="73" transform="rotate(-90 131.8 73)">8</text>
<text x="249.7" y="76.4">VBUS</text>
<text x="25" y="105.6">V_BK_IN</text>
<text x="91.8" y="108.5" transform="rotate(-90 91.8 108.5)">10</text>
<text x="198.3" y="110">5V_INT</text>
<text x="68" y="117.3">11</text>
<text x="103.6" y="118.5">12</text>
<text x="104.2" y="114.7">1</text>
<text x="166.6" y="115.7">12V_EXT</text>
<text x="68.6" y="121.1">2</text>
<text x="68.6" y="124.9">3</text>
<text x="103.6" y="122.3">13</text>
<text x="68.6" y="128.7">9</text>
<text x="103.6" y="126.1">16</text>
<text x="104.2" y="132.5">5</text>
<text x="199.2" y="137.3">+3.3V</text>
<text x="88" y="143.5" transform="rotate(-90 88 143.5)">4</text>
<text x="91.8" y="143.5" transform="rotate(-90 91.8 143.5)">6</text>
<text x="95.6" y="143.5" transform="rotate(-90 95.6 143.5)">7</text>
<text x="98.2" y="143.5" transform="rotate(-90 98.2 143.5)">8</text>
<text x="76.6" y="144.1" transform="rotate(-90 76.6 144.1)">17</text>
<text x="80.4" y="144.1" transform="rotate(-90 80.4 144.1)">15</text>
<text x="84.2" y="144.1" transform="rotate(-90 84.2 144.1)">14</text>
<text x="24.9" y="172.2">5V_INT</text>
<text x="89.2" y="172.2">+3.3V</text>
<text x="129" y="172.5" transform="rotate(-90 129 172.5)">V_FUSED</text>
<text x="154.4" y="173.7" transform="rotate(-90 154.4 173.7)">+3.3V</text>
<text x="118.2" y="175" transform="rotate(-90 118.2 175)">12V_EXT</text>
<text x="143" y="175" transform="rotate(-90 143 175)">5V_INT</text>
<text x="163.7" y="174.3">V_IN</text>
<text x="185.4" y="174.3">V_FUSED</text>
<text x="163.9" y="186.2">V_IN</text>
<text x="185.7" y="186.2">V_OUT0_OUT</text>
<text x="23" y="219.2">5V_INT</text>
<text x="93" y="219.2">3.3V_EXT</text>
<text x="301" y="267.8">Duet3D</text>
<text x="301" y="264.8">(c) Duet3D</text>
<text x="301" y="273.5">File: Power.sch</text>
<text x="301" y="270.8">Sheet: /Power/</text>
<text x="301" y="280.9">Size: A3</text>
<text x="323" y="280.9">Date: 2020-12-15</text>
<text x="386" y="280.9">Rev: 1.0</text>
<text x="301" y="283.7">KiCad E.D.A. kicad (5.1.4)-1</text>
<text x="386" y="283.7">Id: 4/8</text>
</g>
<g font-size="2.1" fill="#008484">
<text x="107.7" y="47.8">VCC</text>
<text x="126.5" y="45.9" transform="rotate(-90 126.5 45.9)">BST</text>
<text x="128.8" y="45.2">VSW</text>
<text x="107.7" y="51.6">VCC</text>
<text x="128.8" y="49.1">VSW</text>
<text x="128.8" y="52.9">VSW</text>
<text x="107.7" y="55.4">VCC</text>
<text x="107.7" y="59.2">EN_SYNC</text>
<text x="128.8" y="56.7">VSW</text>
<text x="130.8" y="63">FB</text>
<text x="103.6" y="69.9" transform="rotate(-90 103.6 69.9)">JP1</text>
<text x="111.3" y="67.6" transform="rotate(-90 111.3 67.6)">PAD</text>
<text x="115.1" y="67.6" transform="rotate(-90 115.1 67.6)">PGND</text>
<text x="118.9" y="67.6" transform="rotate(-90 118.9 67.6)">PGND</text>
<text x="122.7" y="67.6" transform="rotate(-90 122.7 67.6)">GND</text>
<text x="126.5" y="67.6" transform="rotate(-90 126.5 67.6)">NC</text>
<text x="130.3" y="67.6" transform="rotate(-90 130.3 67.6)">NC</text>
<text x="132.8" y="67.6" transform="rotate(-90 132.8 67.6)">PG</text>
<text x="74" y="118.3">VCC</text>
<text x="92.8" y="116.4" transform="rotate(-90 92.8 116.4)">BST</text>
<text x="95.1" y="115.7">VSW</text>
<text x="95.1" y="119.5">VSW</text>
<text x="74" y="122.1">VCC</text>
<text x="74" y="125.9">VCC</text>
<text x="95.1" y="123.4">VSW</text>
<text x="74" y="129.7">EN_SYNC</text>
<text x="95.1" y="127.2">VSW</text>
<text x="97.1" y="133.5">FB</text>
<text x="77.6" y="138.1" transform="rotate(-90 77.6 138.1)">PAD</text>
<text x="81.4" y="138.1" transform="rotate(-90 81.4 138.1)">PGND</text>
<text x="85.2" y="138.1" transform="rotate(-90 85.2 138.1)">PGND</text>
<text x="89" y="138.1" transform="rotate(-90 89 138.1)">GND</text>
<text x="92.8" y="138.1" transform="rotate(-90 92.8 138.1)">NC</text>
<text x="96.6" y="138.1" transform="rotate(-90 96.6 138.1)">NC</text>
<text x="99.2" y="138.1" transform="rotate(-90 99.2 138.1)">PG</text>
</g>
<g font-size="1.8" fill="#840000">
<text x="35" y="11.7">1</text>
<text x="85" y="11.7">2</text>
<text x="135" y="11.7">3</text>
<text x="185" y="11.7">4</text>
<text x="235" y="11.7">5</text>
<text x="285" y="11.7">6</text>
<text x="335" y="11.7">7</text>
<text x="385" y="11.7">8</text>
<text x="181.1" y="23.8">1</text>
<text x="191.3" y="23.8">3</text>
<text x="188.2" y="25.3" transform="rotate(-90 188.2 25.3)">2</text>
<text x="210.3" y="25.8">2</text>
<text x="215.4" y="25.8">1</text>
<text x="10.4" y="35.7">A</text>
<text x="210.3" y="32.8">2</text>
<text x="215.4" y="32.8">1</text>
<text x="408.4" y="35.7">A</text>
<text x="186.8" y="36.6">2</text>
<text x="191.9" y="36.6">1</text>
<text x="186.8" y="44.2">2</text>
<text x="191.9" y="44.2">1</text>
<text x="249.9" y="61.5" transform="rotate(-90 249.9 61.5)">1</text>
<text x="256.3" y="61.5" transform="rotate(-90 256.3 61.5)">1</text>
<text x="249.9" y="66.6" transform="rotate(-90 249.9 66.6)">2</text>
<text x="256.3" y="66.6" transform="rotate(-90 256.3 66.6)">2</text>
<text x="10.4" y="85.7">B</text>
<text x="408.4" y="85.7">B</text>
<text x="151.9" y="114.7">2</text>
<text x="157" y="114.7">1</text>
<text x="10.4" y="135.7">C</text>
<text x="408.4" y="135.7">C</text>
<text x="54.1" y="171.2">1</text>
<text x="54.1" y="173.8">3</text>
<text x="66.8" y="173.8">4</text>
<text x="66.8" y="171.2">5</text>
<text x="173.3" y="175">2</text>
<text x="179.6" y="175">1</text>
<text x="10.4" y="185.7">D</text>
<text x="60.7" y="180.9" transform="rotate(-90 60.7 180.9)">2</text>
<text x="408.4" y="185.7">D</text>
<text x="117.2" y="190.4" transform="rotate(-90 117.2 190.4)">2</text>
<text x="128" y="190.4" transform="rotate(-90 128 190.4)">2</text>
<text x="142" y="190.4" transform="rotate(-90 142 190.4)">2</text>
<text x="153.4" y="190.4" transform="rotate(-90 153.4 190.4)">2</text>
<text x="173.5" y="187">1</text>
<text x="179.9" y="187">2</text>
<text x="117.2" y="195.5" transform="rotate(-90 117.2 195.5)">1</text>
<text x="128" y="195.5" transform="rotate(-90 128 195.5)">1</text>
<text x="142" y="195.5" transform="rotate(-90 142 195.5)">1</text>
<text x="153.4" y="195.5" transform="rotate(-90 153.4 195.5)">1</text>
<text x="42.1" y="218.2">1</text>
<text x="42.1" y="220.8">3</text>
<text x="54.8" y="220.8">4</text>
<text x="54.8" y="218.2">5</text>
<text x="66.8" y="218.2">2</text>
<text x="71.9" y="218.2">1</text>
<text x="48.6" y="227.8" transform="rotate(-90 48.6 227.8)">2</text>
<text x="10.4" y="235.7">E</text>
<text x="408.4" y="235.7">E</text>
<text x="10.5" y="285.7">F</text>
<text x="35" y="286.7">1</text>
<text x="85" y="286.7">2</text>
<text x="135" y="286.7">3</text>
<text x="185" y="286.7">4</text>
<text x="235" y="286.7">5</text>
<text x="285" y="286.7">6</text>
<text x="335" y="286.7">7</text>
<text x="385" y="286.7">8</text>
<text x="408.5" y="285.7">F</text>
</g>
<g font-size="1.8" fill="#008484">
<text x="181.6" y="19.6">5V_SELECT</text>
<text x="189.6" y="25.5">JP2</text>
<text x="130.7" y="33.9" transform="rotate(-90 130.7 33.9)">0u1</text>
<text x="134.5" y="34.7" transform="rotate(-90 134.5 34.7)">C83</text>
<text x="41.6" y="40.1">C73</text>
<text x="46.6" y="39.5">C75</text>
<text x="63.8" y="39.5">C79</text>
<text x="69.5" y="39.5">C32</text>
<text x="85.4" y="36.3">C80 C81</text>
<text x="143.7" y="38.2" transform="rotate(-90 143.7 38.2)">27R</text>
<text x="147.4" y="38.3" transform="rotate(-90 147.4 38.3)">R16</text>
<text x="23.1" y="47.1" transform="rotate(-90 23.1 47.1)">47K</text>
<text x="26.7" y="47.2" transform="rotate(-90 26.7 47.2)">R14</text>
<text x="93.4" y="47.5" transform="rotate(-90 93.4 47.5)">10u 50V</text>
<text x="43.2" y="48.8" transform="rotate(-90 43.2 48.8)">10u 50V</text>
<text x="54" y="53.8" transform="rotate(-90 54 53.8)">DNP - 100u 35V</text>
<text x="66.1" y="51.2" transform="rotate(-90 66.1 51.2)">100u 35V</text>
<text x="71.8" y="50.8" transform="rotate(-90 71.8 50.8)">1u 50V</text>
<text x="87.7" y="48.1" transform="rotate(-90 87.7 48.1)">10n 50V</text>
<text x="171.1" y="49">C96</text>
<text x="235.2" y="50.3">C98</text>
<text x="30.1" y="59.8">C70</text>
<text x="157.1" y="54.7">C85</text>
<text x="163.5" y="54.7">C86</text>
<text x="229.5" y="54" transform="rotate(-90 229.5 54)">10K</text>
<text x="233.1" y="54.1" transform="rotate(-90 233.1 54.1)">R19</text>
<text x="23.1" y="62.3" transform="rotate(-90 23.1 62.3)">4K7</text>
<text x="26.7" y="62.4" transform="rotate(-90 26.7 62.4)">R15</text>
<text x="29.7" y="63.6">470p</text>
<text x="158.8" y="61.3" transform="rotate(-90 158.8 61.3)">22u</text>
<text x="165.2" y="61.3" transform="rotate(-90 165.2 61.3)">22u</text>
<text x="175.9" y="60.2" transform="rotate(-90 175.9 60.2)">10u 35V</text>
<text x="238.2" y="62" transform="rotate(-90 238.2 62)">100u 16V</text>
<text x="229.5" y="73.7" transform="rotate(-90 229.5 73.7)">2K2</text>
<text x="233.1" y="73.8" transform="rotate(-90 233.1 73.8)">R20</text>
<text x="51.7" y="106.8">C76 C77</text>
<text x="97.1" y="104.4" transform="rotate(-90 97.1 104.4)">0u1</text>
<text x="100.9" y="105.2" transform="rotate(-90 100.9 105.2)">C84</text>
<text x="110.1" y="108.6" transform="rotate(-90 110.1 108.6)">27R</text>
<text x="113.7" y="108.7" transform="rotate(-90 113.7 108.7)">R21</text>
<text x="54" y="118.6" transform="rotate(-90 54 118.6)">10n 50V</text>
<text x="59.7" y="118" transform="rotate(-90 59.7 118)">10u 50V</text>
<text x="129.2" y="118.8">C87</text>
<text x="135.5" y="118.8">C89</text>
<text x="148.2" y="118.8">C90</text>
<text x="154.6" y="119.5">C93</text>
<text x="212.9" y="118.7">D_TVS_5V</text>
<text x="213.1" y="116.4">D10</text>
<text x="225.8" y="116.4">D16</text>
<text x="226.1" y="118.7">DNP-D_TVS_5V</text>
<text x="111.6" y="122">680R</text>
<text x="117.9" y="122">R101</text>
<text x="130.9" y="125.4" transform="rotate(-90 130.9 125.4)">22u</text>
<text x="137.2" y="125.4" transform="rotate(-90 137.2 125.4)">22u</text>
<text x="121.5" y="128.8" transform="rotate(-90 121.5 128.8)">60K4</text>
<text x="125.1" y="128.4" transform="rotate(-90 125.1 128.4)">R22</text>
<text x="149.9" y="128.4" transform="rotate(-90 149.9 128.4)">1u DNP</text>
<text x="162" y="126.4" transform="rotate(-90 162 126.4)">1u 35V</text>
<text x="121.5" y="139.8" transform="rotate(-90 121.5 139.8)">4K7</text>
<text x="125.1" y="139.9" transform="rotate(-90 125.1 139.9)">R23</text>
<text x="214.4" y="143.7">D18</text>
<text x="214.3" y="146">D_TVS_3.3V</text>
<text x="56.1" y="172.1">VIN</text>
<text x="59.3" y="168.4">U11</text>
<text x="60.9" y="172.1">VOUT</text>
<text x="176.1" y="172.2">F2</text>
<text x="43.9" y="176.9" transform="rotate(-90 43.9 176.9)">C72</text>
<text x="56.1" y="174.7">EN</text>
<text x="61.6" y="178.9" transform="rotate(-90 61.6 178.9)">GND</text>
<text x="62.3" y="174.7">ADJ</text>
<text x="82" y="179.4" transform="rotate(-90 82 179.4)">R33</text>
<text x="172.6" y="178">VIN_FUSE</text>
<text x="55.4" y="184.2">AP7366-W5-7</text>
<text x="71.2" y="182" transform="rotate(-90 71.2 182)">C82</text>
<text x="85.8" y="182" transform="rotate(-90 85.8 182)">16K</text>
<text x="116.4" y="183.6" transform="rotate(-90 116.4 183.6)">4K7</text>
<text x="120.1" y="183.7" transform="rotate(-90 120.1 183.7)">R27</text>
<text x="127.2" y="183.6" transform="rotate(-90 127.2 183.6)">10K</text>
<text x="130.9" y="183.7" transform="rotate(-90 130.9 183.7)">R28</text>
<text x="141.2" y="183.6" transform="rotate(-90 141.2 183.6)">2K2</text>
<text x="144.8" y="183.7" transform="rotate(-90 144.8 183.7)">R29</text>
<text x="152.6" y="184.1" transform="rotate(-90 152.6 184.1)">180R</text>
<text x="156.3" y="183.7" transform="rotate(-90 156.3 183.7)">R30</text>
<text x="176.1" y="183.5">F3</text>
<text x="48.3" y="186.5" transform="rotate(-90 48.3 186.5)">1u</text>
<text x="75.6" y="191.6" transform="rotate(-90 75.6 191.6)">1u</text>
<text x="82" y="191.5" transform="rotate(-90 82 191.5)">R34</text>
<text x="122" y="192" transform="rotate(-90 122 192)">12V+</text>
<text x="146.7" y="191.5" transform="rotate(-90 146.7 191.5)">5V+</text>
<text x="171.9" y="188.6">OUT0_FUSE</text>
<text x="85.8" y="194" transform="rotate(-90 85.8 194)">5K1</text>
<text x="115.6" y="193.6" transform="rotate(-90 115.6 193.6)">D7</text>
<text x="126.4" y="193.6" transform="rotate(-90 126.4 193.6)">D8</text>
<text x="131.5" y="193.9" transform="rotate(-90 131.5 193.9)">V_FUSED</text>
<text x="140.4" y="193.6" transform="rotate(-90 140.4 193.6)">D9</text>
<text x="151.8" y="194" transform="rotate(-90 151.8 194)">D11</text>
<text x="156.9" y="194.2" transform="rotate(-90 156.9 194.2)">3.3V</text>
<text x="47.3" y="215.4">U10</text>
<text x="44.1" y="219.1">VIN</text>
<text x="44.1" y="221.7">EN</text>
<text x="48.8" y="219.1">VOUT</text>
<text x="50.2" y="221.7">ADJ</text>
<text x="31.8" y="223.9" transform="rotate(-90 31.8 223.9)">C71</text>
<text x="49.5" y="225.8" transform="rotate(-90 49.5 225.8)">GND</text>
<text x="81.3" y="226.4" transform="rotate(-90 81.3 226.4)">R17</text>
<text x="36.2" y="233.5" transform="rotate(-90 36.2 233.5)">1u</text>
<text x="43.3" y="231.2">AP7366-W5-7</text>
<text x="59.1" y="229" transform="rotate(-90 59.1 229)">C78</text>
<text x="85.1" y="229" transform="rotate(-90 85.1 229)">16K</text>
<text x="63.6" y="238.5" transform="rotate(-90 63.6 238.5)">1u</text>
<text x="81.3" y="238.5" transform="rotate(-90 81.3 238.5)">R18</text>
<text x="85.1" y="241" transform="rotate(-90 85.1 241)">5K1</text>
</g>
<g font-size="1.4" fill="#008484">
<text x="211" y="24">1A,40V</text>
<text x="212.5" y="29.1">D3</text>
<text x="37" y="32.3">3A 40V</text>
<text x="187.5" y="34.8">1A,40V</text>
<text x="211" y="31">1A,40V</text>
<text x="41" y="36.2">D1</text>
<text x="188.6" y="39.9">D13</text>
<text x="212.1" y="36.1">D17</text>
<text x="187.5" y="42.4">1A,40V</text>
<text x="188.6" y="47.5">D12</text>
<text x="248.1" y="63.8" transform="rotate(-90 248.1 63.8)">D4</text>
<text x="253.2" y="65.9" transform="rotate(-90 253.2 65.9)">1A,40V</text>
<text x="254.5" y="64.2" transform="rotate(-90 254.5 64.2)">D15</text>
<text x="259.5" y="65.9" transform="rotate(-90 259.5 65.9)">1A,40V</text>
<text x="97" y="72.6" transform="rotate(-90 97 72.6)">Int 5V Disable</text>
<text x="152.6" y="112.9">1A,40V</text>
<text x="154.1" y="118">D6</text>
<text x="67.5" y="216.4">1A,40V</text>
<text x="69" y="221.5">D2</text>
</g>
<g font-size="1.4" fill="#840000">
<text x="34.5" y="34.1">2</text>
<text x="40.9" y="34.1">1</text>
</g>
<text font-size="1.4" fill="#840084" x="55" y="37.9">2A</text>
<g font-size="1.1" fill="#008484">
<text x="57.5" y="33.4">L31</text>
<text x="79.4" y="33.4">L2</text>
<text x="151.8" y="43.5">L5</text>
<text x="170.2" y="43.5">L6</text>
<text x="43.2" y="103.9">L1</text>
<text x="116.9" y="114">L3</text>
<text x="142.3" y="114">L4</text>
</g>
<g font-size="1">
<text x="189.9" y="29.7">5V_SEL</text>
<text x="176.5" y="44.3">5V_common</text>
</g>
<g font-size=".8" fill="#008484">
<text x="55.8" y="35.8">1uH</text>
<text x="75.7" y="35.8">100 ohm, 4 A</text>
<text x="149.8" y="46">10u</text>
<text x="166.5" y="46">100 ohm, 4 A</text>
<text x="39.5" y="106.3">100 ohm, 4 A</text>
<text x="114.9" y="116.5">10u</text>
<text x="138.6" y="116.5">100 ohm, 4 A</text>
</g>
<g font-size=".7">
<text x="125.7" y="30.3">5V_BST</text>
<text x="99.1" y="43">5V_VCC</text>
<text x="144.8" y="44.3">5V_VSW</text>
<text x="158.7" y="44.3">5_VOUT</text>
<text x="147.3" y="62.1">5V_FB</text>
<text x="92.1" y="100.8">12V_BST</text>
<text x="65.4" y="113.5">12V_VCC</text>
<text x="111.1" y="114.8">12V_VSW</text>
<text x="130.8" y="114.8">12_VOUT</text>
<text x="113.7" y="132.5">12V_FB</text>
</g>
<g font-size=".7" fill="#840000">
<text x="50.7" y="40.7">+</text>
<text x="67.9" y="40.7">+</text>
<text x="239.3" y="51.5">+</text>
</g>
<g font-size=".3">
<text x="48.3" y="34.1">d1out</text>
<text x="147.3" y="114.8">L4_OUT</text>
<text x="70.5" y="173.8">3V3_ADJ</text>
<text x="58.4" y="218.3">3V3_EXT_OUT</text>
<text x="58.4" y="220.8">3V3_EXT_ADJ</text>
</g>
</svg>
